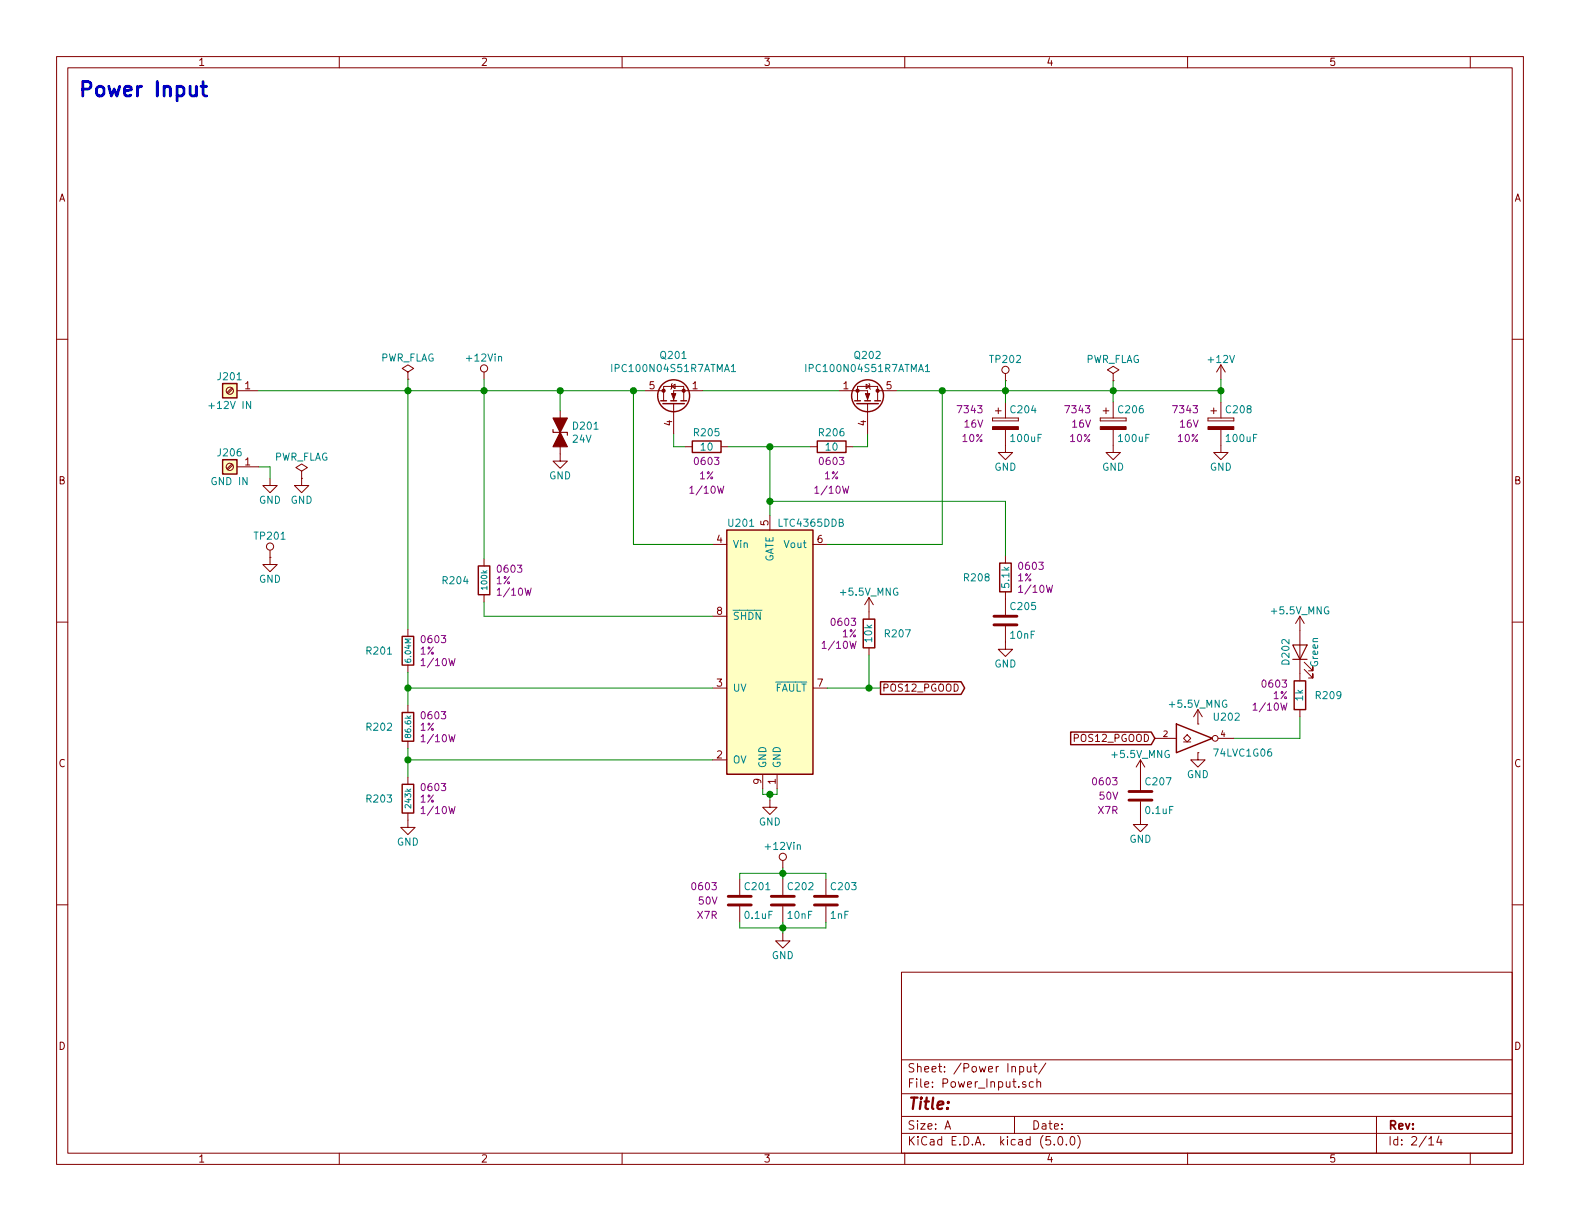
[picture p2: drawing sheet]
<svg xmlns="http://www.w3.org/2000/svg" width="279mm" height="216mm" viewBox="0 0 279 216" stroke-linecap="round" stroke-linejoin="round" font-family="sans-serif">
<g fill="none" stroke="#840000" stroke-width=".18">
<path d="M10 10h259.4v195.9h-259.4zM12 12h255.4v191.9h-255.4zM60 10v2M110 10v2M160 10v2M210 10v2M260 10v2M10 60h2M267.4 60h2M41 68.6l-.9 .8M41.2 68.8l-.9 .8M41.9 69.1h3.8"/>
<path d="M72.1 65.8l1.1-.6-1.1-.7-1 .7 1 .6v1.3M72.1 67.1h.1M85.6 65.8v1.3M99.1 72.6v8.9h1.2l-1.2 1.3-1.3-1.3h1.3M114 69.1h3.3M117.3 69.1v-.8h3.6v2.6M117.3 69.1v1.8M118.7 68.3l.7-.4v.8zM118.9 67.8l-.2 .1v.8l-.1 .1M119.1 71.4v5.3M121.2 79h1.2M124.2 69.1h-5.1v1.8"/>
<path d="M127.5 79h1.3M143.3 79h1.2M148.3 69.1h5.1v1.8M149.6 79h1.3M153.2 67.9l.6 .4-.6 .4zM153.4 71.4v5.3M153.7 67.8l.1 .1v.8l.1 .1M155.2 69.1v-.8h-3.6v2.6M155.2 69.1h3.3M155.2 69.1v1.8M175.5 73.9v.5zM175.5 74.4h4.6z"/>
<path d="M175.5 73.9h4.6zM176 72.6h1M176.5 72.1v1.1M177.8 75.9v4.1h1.3l-1.3 1.3-1.3-1.3h1.3M177.8 67.3h.1M177.8 66v1.3M177.8 71.1v2.8M180.1 73.9v.5zM194.6 73.9v.5zM194.6 74.4h4.5zM194.6 73.9h4.5zM195.1 72.6h1"/>
<path d="M195.6 72.1v1.1M196.8 75.9v4.1h1.3l-1.3 1.3-1.2-1.3h1.2M196.8 66l1.1-.6-1.1-.6-1 .6 1 .6v1.3M196.8 67.3h.1M196.8 71.1v2.8M199.1 73.9v.5zM213.6 73.9v.5zM213.6 74.4h4.6zM213.6 73.9h4.6zM214.1 72.6h1M214.6 72.1v1.1M215.9 75.9v4.1h1.3l-1.3 1.3-1.3-1.3h1.3"/>
<path d="M215.9 64.5v2.6M215.9 71.1v2.8M215.9 64.5l-.8 1.3M215.9 64.5l.8 1.3M218.2 73.9v.5zM41 82l-.9 .9M41.2 82.2l-.9 .9M41.9 82.6h3.8M47.8 84.6v1.3h1.2l-1.2 1.2-1.3-1.2h1.3M47.8 98.6h.1M47.8 98.6v1.2h1.2l-1.2 1.3-1.3-1.3h1.3M47.8 97.3v1.3"/>
<path d="M53.3 84.6v1.3h1.3l-1.3 1.2-1.2-1.2h1.2M53.3 83.3l1.1-.6-1.1-.7-1 .7 1 .6v1.3M53.3 84.6h.1M85.6 98.8v1.3M126 96.3h2.5M136.1 91.2v2.5M143.8 96.3h2.5M177.8 98.3v1.3M10 110h2M72.1 111.3v1.2M72.1 117.6v1.3M85.6 105.2v1.2"/>
<path d="M126 109h2.5M153.7 105.7v3.8M153.7 114.6v1.2M153.7 105.7l-.8 1.2M153.7 105.7l.7 1.2M177.8 110.7v4.1h1.3l-1.3 1.3-1.3-1.3h1.3M177.8 104.6v4.1M229.9 109v11.4M229.9 109l-.8 1.2M229.9 109l.7 1.2M230.6 118.4l1.6 1.5v-.8v.8h-.8M230.6 117.1l1.6 1.5v-.7v.7h-.8"/>
<path d="M267.4 110h2M72.1 124.7v1.3M72.1 131.1v1.2M72.1 137.4v1.3M126 134.4h2.5M126 121.7h2.5M134.9 136.9v2.5M137.4 136.9v2.5M143.8 121.7h2.5M201.7 134.4v5.3M201.7 134.4l-.8 1.2M201.7 134.4l.7 1.2"/>
<path d="M204.2 130.6h3.8M209.3 130.6l.6-.7 .7 .7-.7 .6zM209.3 131.2h1.3M211.8 133.1h.1M211.8 128h.1M211.8 133.1v1.3h1.3l-1.3 1.2-1.2-1.2h1.2M211.8 125.5l-.7 1.2M211.8 125.5v2.5M211.8 125.5l.8 1.2M215.4 130.6h2.8M229.9 125.5v1.2M10 160h2"/>
<path d="M72.1 143.8v2.5h1.3l-1.3 1.3-1.2-1.3h1.2M130.8 155.4v2.8M136.1 141.5v1.2h1.3l-1.3 1.3-1.2-1.3h1.2M138.4 152.1v1.3M138.4 155.4v2.8M146 155.4v2.8M201.7 141.7v4.1h1.2l-1.2 1.3-1.3-1.3h1.3M267.4 160h2M130.8 160.3v2.8M138.4 165.1v1.3h1.3l-1.3 1.2-1.2-1.2h1.2M138.4 160.3v2.8M146 160.3v2.8"/>
<path d="M159.4 171.9h108v32h-108zM159.4 197.4h108M159.4 193.4h108M159.4 187.4h108M167.1 199.7l.5-1.5 .5 1.5M167.2 199.2h.8M179.4 197.4v3M180.3 188.6h.4l.3 .2-.1 .6-.2 .2-.4-.1M180.3 188.6v1.5M181.4 191.3a.37 .37 0 0 0-.6 .2l.1 .2 .5 .1 .1 .2-.3 .3-.4-.1M181.7 188.6v.9l.4 .1 .2-.2M182.3 188.6v1"/>
<path d="M182.7 191.3h-.4l-.3 .2 .1 .6 .2 .2 .4-.1M182.8 188.6h.6M183 188.1v1.3l.4 .2M183.4 191.4v-.1a.37 .37 0 0 1 .6 .2v.8M183.4 190.8v1.5M184.9 188l-1.2 1.9M243.4 197.4v6.5M60 203.9v2M110 203.9v2M159.4 200.4h108M160 203.9v2M186.4 202.3v.2"/>
<path d="M187.2 201.1l.4-.1a.94 .94 0 0 1 0 1.5 .79 .79 0 0 1-.4-1.4zM188.6 202.3v.2M189.4 201.1l.3-.1a.94 .94 0 0 1 0 1.5 .82 .82 0 0 1-.3-1.4zM190.6 200.8a1.71 1.71 0 0 1 0 2.2M210 203.9v2M252.7 201.4l.4-.4v1.5M252.7 202.5h.8M254.5 200.9l-.4 1.1h.9M254.8 201.5v1M260 203.9v2"/>
<circle cx="40.6" cy="69.1" r=".63"/>
<circle cx="85.6" cy="65.2" r=".63"/>
<circle cx="177.8" cy="65.4" r=".63"/>
<circle cx="40.6" cy="82.5" r=".63"/>
<circle cx="47.8" cy="96.6" r=".63"/>
<circle cx="214.9" cy="130.6" r=".51"/>
<circle cx="138.4" cy="151.5" r=".63"/>
</g>
<g fill="none" stroke="#008400" stroke-width=".18">
<path d="M45.7 69.1h68.3M72.1 67.1v44.2M85.6 67.1v31.7M99.1 69.1v3.5M112 69.1v27.2h14M119.1 76.7v2.3h2.1M124.2 69.1h24.1M128.8 79h14.5M136.1 79v12.2M153.4 76.7v2.3h-2.5M158.5 69.1h57.4M166.6 69.1v27.2h-20.3"/>
<path d="M177.8 67.3v3.8M196.8 67.3v3.8M215.9 67.1v4M45.7 82.6h2.1v2M136.1 88.6h41.7v9.7M72.1 118.9v5.8M85.6 106.4v2.6h40.4M153.7 115.8v5.9M72.1 132.3v5.1M72.1 121.7h53.9M72.1 134.4h53.9M134.9 139.4v1.1h2.5v-1.1"/>
<path d="M146.3 121.7h9.4M229.9 126.7v3.9h-11.7M130.8 155.4v-1h15.2v1M136.1 140.5v1M138.4 153.4v2M130.8 163.1v1h15.2v-1M138.4 163.1v2"/>
</g>
<g fill="#008400" stroke="#008400" stroke-width=".25">
<circle cx="136.1" cy="140.5" r=".51"/>
<circle cx="138.4" cy="164.1" r=".51"/>
<circle cx="138.4" cy="154.4" r=".51"/>
<circle cx="72.1" cy="134.4" r=".51"/>
<circle cx="72.1" cy="121.7" r=".51"/>
<circle cx="136.1" cy="79" r=".51"/>
<circle cx="136.1" cy="88.6" r=".51"/>
<circle cx="85.6" cy="69.1" r=".51"/>
<circle cx="72.1" cy="69.1" r=".51"/>
<circle cx="166.6" cy="69.1" r=".51"/>
<circle cx="177.8" cy="69.1" r=".51"/>
<circle cx="196.9" cy="69.1" r=".51"/>
<circle cx="153.7" cy="121.7" r=".51"/>
<circle cx="215.9" cy="69.1" r=".51"/>
<circle cx="112" cy="69.1" r=".51"/>
<circle cx="99.1" cy="69.1" r=".51"/>
</g>
<g fill="none" stroke="#840000" stroke-width=".25">
<path d="M39.4 67.8h2.5v2.6h-2.5zM116.8 70.9h1.1M117.2 71.4h3.8M118.6 70.9h1M120.4 70.9h1M122.4 78h5.1v2h-5.1zM144.5 78h5.1v2h-5.1zM151.1 70.9h1M151.5 71.4h3.8M152.9 70.9h1M154.7 70.9h1M39.4 81.3h2.5v2.5h-2.5z"/>
<path d="M128.5 93.7h15.3v43.2h-15.3zM176.8 99.6h2v5h-2zM71.1 112.5h2.1v5.1h-2.1zM84.6 100.1h2v5.1h-2zM152.7 109.5h2v5.1h-2zM71.1 126h2.1v5.1h-2.1zM71.1 138.7h2.1v5.1h-2.1zM155.7 120.5h14.3l.6 1.2-.6 1.1h-14.3zM189.3 129.4h14.3l.6 1.2-.6 1.1h-14.3zM208 128l6.4 2.6-6.4 2.5zM228.9 120.4h2v5.1h-2z"/>
<circle cx="119.1" cy="70" r="2.82"/>
<circle cx="153.4" cy="70" r="2.82"/>
</g>
<path d="M175.8 110.5h4M175.8 109h4M199.6 140h4.1M128.8 158.5h4M136.4 158.5h4.1M144 158.5h4.1M199.6 141.5h4.1M128.8 160h4M136.4 160h4.1M144 160h4.1" fill="none" stroke="#840000" stroke-width=".51"/>
<g fill="#ffffc2" stroke="#ffffc2" stroke-width=".18">
<path d="M128.5 93.7h15.3v43.2h-15.3z"/>
<path d="M39.4 67.8h2.5v2.6h-2.5z"/>
<path d="M39.4 81.3h2.5v2.5h-2.5z"/>
</g>
<g fill="#840000" stroke="#840000" stroke-width=".18">
<path d="M175.5 75.4h4.6v.5h-4.6z"/>
<path d="M194.6 75.4h4.5v.5h-4.5z"/>
<path d="M213.6 75.4h4.6v.5h-4.6z"/>
<path d="M118.7 69.6h.8l-.4 1z"/>
<path d="M153 69.6h.8l-.4 1z"/>
<circle cx="120.9" cy="69.1" r=".28"/>
<circle cx="117.3" cy="69.1" r=".28"/>
<circle cx="151.6" cy="69.1" r=".28"/>
<circle cx="155.2" cy="69.1" r=".28"/>
</g>
<path d="M108.2 64.4v1.3M129.3 64.8l.4-.4v1.3M129.3 65.7h.8M142.5 64.4v1.3M163.7 64.8l.3-.4v1.3M163.7 65.7h.7" fill="none" stroke="#008484" stroke-width=".18"/>
<g fill="#840000" stroke="#840000" stroke-width=".2">
<path d="M97.8 73.9h2.5l-1.2 2.6z"/>
<path d="M99.1 76.5l1.2 2.5h-2.5z"/>
</g>
<path d="M97.8 75.9v.6h2.5v.5M228.6 114h2.5l-1.2 2.6zM228.6 116.6h2.5" fill="none" stroke="#840000" stroke-width=".2"/>
<path d="M35.6 15.3h.9M35.9 14.4v2.2l.1 .2 .5 .2" fill="none" stroke="#0000c2" stroke-width=".51"/>
<text font-size="3.5" fill="#0000c2" x="13.7" y="17.1">Power Input</text>
<text font-size="2.8" fill="#840000" x="160.4" y="196.2">Title:</text>
<g font-size="2.1" fill="#840000">
<text x="160.4" y="189.6">Sheet: /Power Input/</text>
<text x="160.4" y="192.3">File: Power_Input.sch</text>
<text x="160.4" y="202.5">KiCad E.D.A. kicad (5.0.0)</text>
<text x="160.4" y="199.7">Size: A</text>
<text x="182.4" y="199.7">Date:</text>
<text x="245.4" y="199.7">Rev:</text>
<text x="245.4" y="202.5">Id: 2/14</text>
</g>
<g font-size="1.8" fill="#840000">
<text x="35" y="11.6">1</text>
<text x="85" y="11.6">2</text>
<text x="135" y="11.6">3</text>
<text x="185" y="11.6">4</text>
<text x="235" y="11.6">5</text>
<text x="10.4" y="35.6">A</text>
<text x="267.8" y="35.6">A</text>
<text x="43.3" y="68.8">1</text>
<text x="114.8" y="68.8">5</text>
<text x="122.5" y="68.8">1</text>
<text x="149.1" y="68.8">1</text>
<text x="156.7" y="68.8">5</text>
<text x="118.9" y="75.3" transform="rotate(-90 118.9 75.3)">4</text>
<text x="153.2" y="75.3" transform="rotate(-90 153.2 75.3)">4</text>
<text x="43.3" y="82.3">1</text>
<text x="10.4" y="85.6">B</text>
<text x="267.8" y="85.6">B</text>
<text x="135.9" y="92.9" transform="rotate(-90 135.9 92.9)">5</text>
<text x="126.8" y="96">4</text>
<text x="144.6" y="96">6</text>
<text x="126.8" y="108.7">8</text>
<text x="126.8" y="121.4">3</text>
<text x="144.6" y="121.4">7</text>
<text x="156" y="122.3">POS12_PGOOD</text>
<text x="190.2" y="131.2">POS12_PGOOD</text>
<text x="10.4" y="135.6">C</text>
<text x="126.8" y="134.1">2</text>
<text x="267.8" y="135.6">C</text>
<text x="134.6" y="138.7" transform="rotate(-90 134.6 138.7)">9</text>
<text x="137.2" y="138.7" transform="rotate(-90 137.2 138.7)">1</text>
<text x="10.4" y="185.6">D</text>
<text x="267.8" y="185.6">D</text>
<text x="35" y="205.5">1</text>
<text x="85" y="205.5">2</text>
<text x="135" y="205.5">3</text>
<text x="185" y="205.5">4</text>
<text x="235" y="205.5">5</text>
</g>
<g font-size="1.8" fill="#008484">
<text x="67.2" y="63.9">PWR_FLAG</text>
<text x="82.7" y="63.9">+12Vin</text>
<text x="108.8" y="65.8">IPC100N04S51R7ATMA1</text>
<text x="116.9" y="63.5">Q201</text>
<text x="143.1" y="65.8">IPC100N04S51R7ATMA1</text>
<text x="151.3" y="63.5">Q202</text>
<text x="175.2" y="64.2">TP202</text>
<text x="191.9" y="64.2">PWR_FLAG</text>
<text x="213.8" y="64.2">+12V</text>
<text x="38.7" y="67.2">J201</text>
<text x="37.4" y="72.3">+12V IN</text>
<text x="101.5" y="76">D201</text>
<text x="122.9" y="77.1">R205</text>
<text x="145" y="77.1">R206</text>
<text x="178.8" y="73.1">C204</text>
<text x="197.9" y="73.1">C206</text>
<text x="216.9" y="73.1">C208</text>
<text x="38.7" y="80.7">J206</text>
<text x="48.4" y="81.5">PWR_FLAG</text>
<text x="101.3" y="78.3">24V</text>
<text x="124" y="79.7">10</text>
<text x="146.1" y="79.7">10</text>
<text x="175.8" y="83.2">GND</text>
<text x="178.9" y="78.2">100uF</text>
<text x="194.9" y="83.2">GND</text>
<text x="197.9" y="78.2">100uF</text>
<text x="213.9" y="83.2">GND</text>
<text x="217" y="78.2">100uF</text>
<text x="37.5" y="85.8">GND IN</text>
<text x="45.8" y="89.1">GND</text>
<text x="51.4" y="89.1">GND</text>
<text x="97.1" y="84.8">GND</text>
<text x="45.2" y="95.4">TP201</text>
<text x="129" y="93.1">U201</text>
<text x="137.8" y="93.1">LTC4365DDB</text>
<text x="129.5" y="96.9">Vin</text>
<text x="136.8" y="99.6" transform="rotate(-90 136.8 99.6)">GATE</text>
<text x="138.8" y="96.9">Vout</text>
<text x="45.8" y="103">GND</text>
<text x="78.4" y="103.3">R204</text>
<text x="148.8" y="105.3">+5.5V_MNG</text>
<text x="170.6" y="102.8">R208</text>
<text x="178.5" y="103.8" transform="rotate(-90 178.5 103.8)">5.1k</text>
<text x="178.8" y="107.9">C205</text>
<text x="129.5" y="109.6">SHDN</text>
<text x="154.2" y="113.5" transform="rotate(-90 154.2 113.5)">10k</text>
<text x="156.6" y="112.7">R207</text>
<text x="178.8" y="113">10nF</text>
<text x="225" y="108.6">+5.5V_MNG</text>
<text x="64.9" y="115.7">R201</text>
<text x="175.8" y="118">GND</text>
<text x="228" y="117.4" transform="rotate(-90 228 117.4)">D202</text>
<text x="233.1" y="117.9" transform="rotate(-90 233.1 117.9)">Green</text>
<text x="129.5" y="122.3">UV</text>
<text x="137" y="122.3">FAULT</text>
<text x="207" y="125.1">+5.5V_MNG</text>
<text x="230.4" y="123.9" transform="rotate(-90 230.4 123.9)">1k</text>
<text x="232.8" y="123.6">R209</text>
<text x="64.9" y="129.2">R202</text>
<text x="214.8" y="127.4">U202</text>
<text x="129.5" y="135">OV</text>
<text x="135.5" y="135.9" transform="rotate(-90 135.5 135.9)">GND</text>
<text x="138" y="135.9" transform="rotate(-90 138 135.9)">GND</text>
<text x="196.8" y="134">+5.5V_MNG</text>
<text x="209.9" y="137.6">GND</text>
<text x="214.9" y="133.8">74LVC1G06</text>
<text x="64.9" y="141.9">R203</text>
<text x="202.7" y="143.9">0.1uF</text>
<text x="202.7" y="138.9">C207</text>
<text x="70.2" y="149.5">GND</text>
<text x="134.2" y="146">GND</text>
<text x="199.7" y="149">GND</text>
<text x="135.6" y="150.3">+12Vin</text>
<text x="131.9" y="157.4">C201</text>
<text x="139.5" y="157.4">C202</text>
<text x="147.1" y="157.4">C203</text>
<text x="131.8" y="162.5">0.1uF</text>
<text x="139.4" y="162.5">10nF</text>
<text x="146.9" y="162.5">1nF</text>
<text x="136.5" y="169.6">GND</text>
</g>
<g font-size="1.8" fill="#840084">
<text x="169.5" y="73.1">7343</text>
<text x="170.6" y="75.6">16V</text>
<text x="188.6" y="73.1">7343</text>
<text x="189.6" y="75.6">16V</text>
<text x="207.6" y="73.1">7343</text>
<text x="208.7" y="75.6">16V</text>
<text x="123" y="82.2">0603</text>
<text x="145.1" y="82.2">0603</text>
<text x="170.2" y="78.2">10%</text>
<text x="189.3" y="78.2">10%</text>
<text x="208.3" y="78.2">10%</text>
<text x="122.4" y="87.3">1/10W</text>
<text x="123.7" y="84.8">1%</text>
<text x="144.5" y="87.3">1/10W</text>
<text x="145.8" y="84.8">1%</text>
<text x="88.2" y="101.3">0603</text>
<text x="180.4" y="100.8">0603</text>
<text x="87.8" y="103.3">1%</text>
<text x="88.4" y="105.3">1/10W</text>
<text x="180" y="102.8">1%</text>
<text x="180.6" y="104.8">1/10W</text>
<text x="74.7" y="113.7">0603</text>
<text x="147.2" y="110.7">0603</text>
<text x="148.9" y="112.7">1%</text>
<text x="74.3" y="115.7">1%</text>
<text x="74.9" y="117.8">1/10W</text>
<text x="145.8" y="114.7">1/10W</text>
<text x="222" y="125.7">1/10W</text>
<text x="223.4" y="121.6">0603</text>
<text x="225.1" y="123.6">1%</text>
<text x="74.3" y="129.2">1%</text>
<text x="74.7" y="127.2">0603</text>
<text x="74.9" y="131.2">1/10W</text>
<text x="74.3" y="141.9">1%</text>
<text x="74.7" y="139.9">0603</text>
<text x="74.9" y="143.9">1/10W</text>
<text x="193.4" y="138.9">0603</text>
<text x="194.2" y="143.9">X7R</text>
<text x="194.5" y="141.4">50V</text>
<text x="122.6" y="157.4">0603</text>
<text x="123.6" y="159.9">50V</text>
<text x="123.4" y="162.5">X7R</text>
</g>
<g font-size="1.4" fill="#008484">
<text x="86.2" y="104.2" transform="rotate(-90 86.2 104.2)">100k</text>
<text x="72.7" y="117" transform="rotate(-90 72.7 117)">6.04M</text>
<text x="72.7" y="130.3" transform="rotate(-90 72.7 130.3)">86.6k</text>
<text x="72.7" y="142.8" transform="rotate(-90 72.7 142.8)">243k</text>
</g>
<g font-size="1.4" fill="#840000">
<text x="205.7" y="130.3">2</text>
<text x="215.9" y="130.3">4</text>
</g>
</svg>
